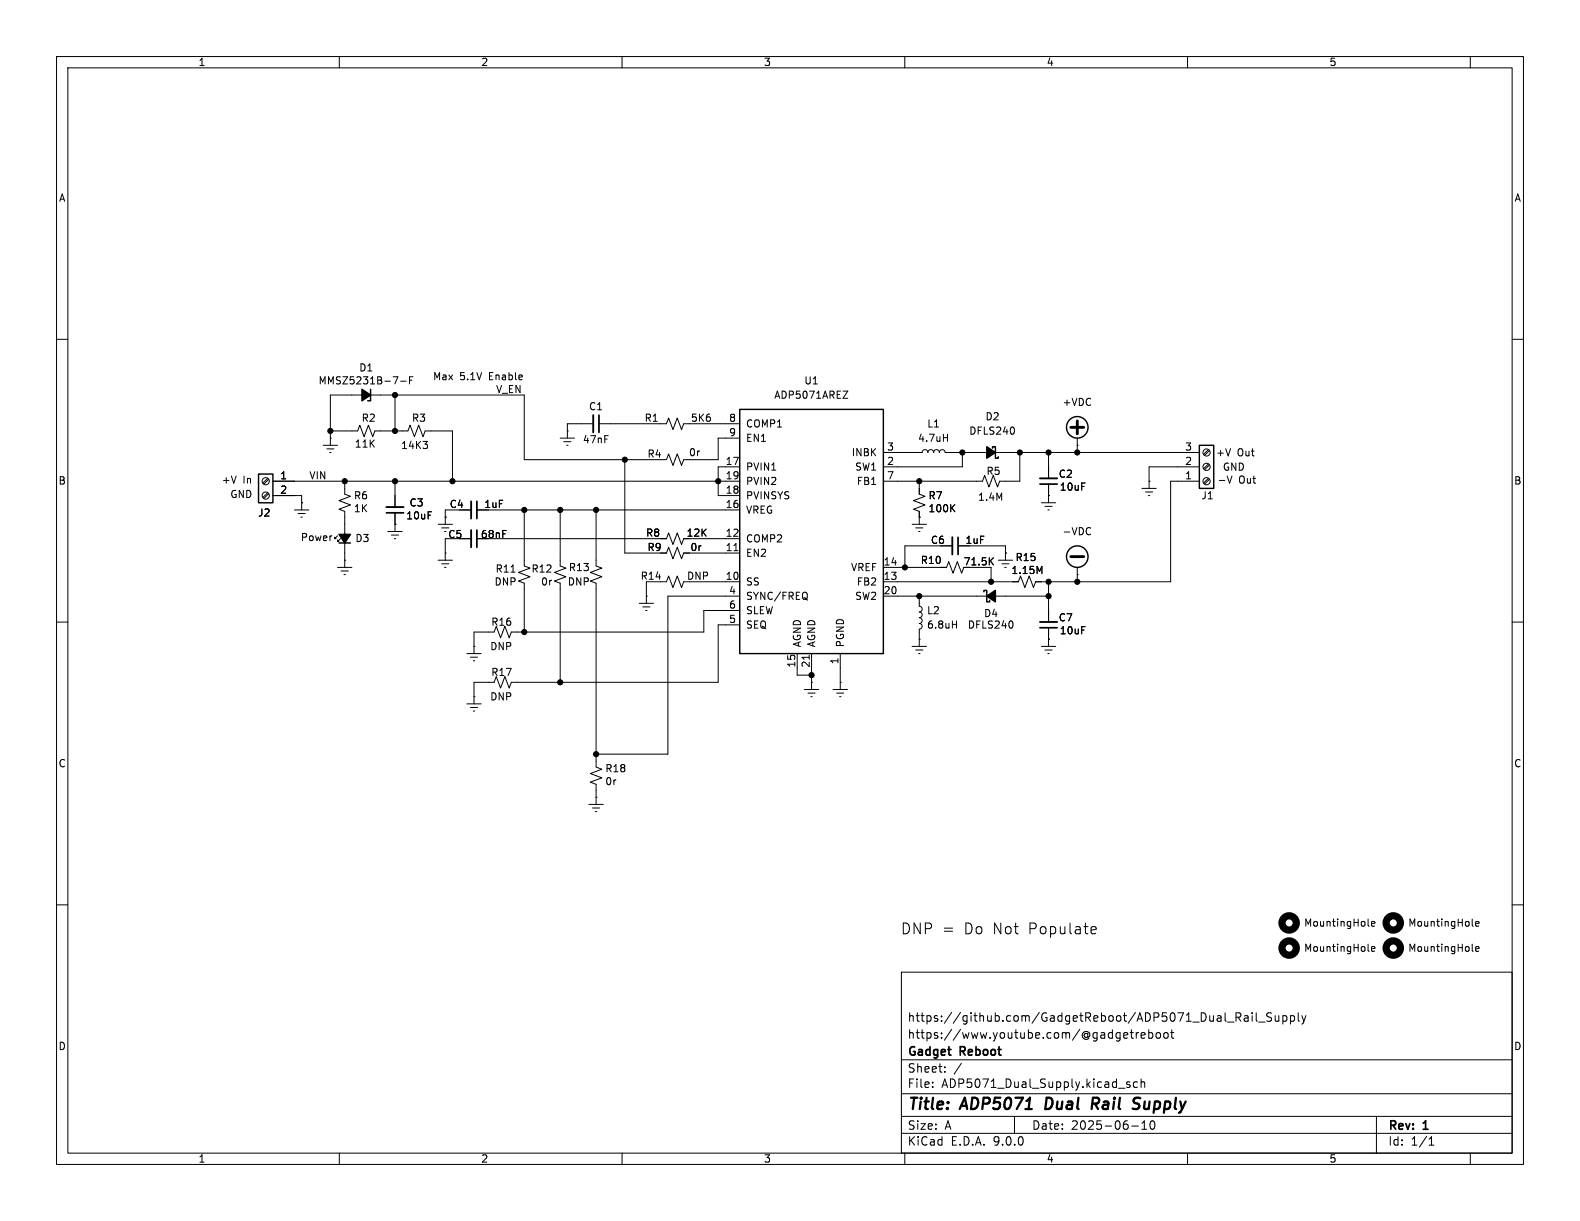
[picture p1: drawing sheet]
<svg xmlns="http://www.w3.org/2000/svg" width="279mm" height="216mm" viewBox="0 0 279 216" stroke-linecap="round" stroke-linejoin="round" font-family="sans-serif">
<g fill="none" stroke="#000" stroke-width=".18">
<path d="M10 10h259.4v195.9h-259.4zM12 12h255.4v191.9h-255.4zM60 10v2M110 10v2M160 10v2M210 10v2M260 10v2M10 60h2M57.1 78.7h2.6M57.8 79.4h1.3M58.4 76.2h4.8l.4-1 .8 2 .8-2 .7 2 .4-1h5.8l.4-1 .8 2 .7-2 .8 2 .4-1h4.8v8.9M58.4 77.5h.1"/>
<path d="M69.8 69.9v6.3M70.8 67.4h1M72.4 67.2h.4M73 66.6h-.6v1.3M74.8 78h.8l-.4 .5M75.5 78.6l.1 .2-.1 .5M99.1 77.5h2.5M99.7 78.1h1.3M100.2 78.7h.3M100.3 76.2h.1M104.9 74.9h-4.6v2.6M105.9 74.9h12l.3-1 .8 2 .8-2 .7 2 .4-1h9.9"/>
<path d="M130.8 77.5h-3.8v3.8h-6.1l-.4 1-.7-2-.8 2-.8-2-.3 1h-25.2v-11.4h-34.3v8.8M149.1 69.2h.8l-.8 1.2h.8M166.8 77.4h.7M167.5 76.8v1.2M179.3 75.6l.1 .4-.1 .7M190.5 78.7h.1M190.5 77.5v2.5M213.7 79.5l-.9 .8M213.9 79.7l-.9 .8M267.4 60h2M47.3 84.6l-.8 .8M47.3 87.1l-.8 .9"/>
<path d="M47.5 84.8l-.8 .8M47.5 87.3l-.8 .8M48.3 85.1h82.5M48.3 87.6h5v2.6M52.1 90.2h2.5M52.7 90.8h1.3M53.2 91.4h.3M53.3 88.9h.1M58.3 80h.2M59.7 94.7l-.5 .6v-.3v.3h.2M60.2 95.3l-.5 .5v-.3v.3h.2M61 85.1v2.3l1 .4-2.1 .7 2.1 .8-2.1 .7 1.1 .4v9.9"/>
<path d="M61 99.1h.1M68.6 94h2.5M69.2 94.6h1.3M69.7 95.3h.3M69.8 92.7h.1M69.8 85.1v4.6M69.8 90.7v3.3M77.5 99.1h2.5M77.5 92.7h2.5M78.1 99.7h1.3M78.1 93.3h1.3M78.6 94h.3"/>
<path d="M78.7 91.4h.1M78.7 97.8h.1M78.7 95.3v3.8M81.3 95.3h2M83.3 90.2h-4.6v2.5M84.3 95.3h33.6l.3-1.1 .8 2.1 .8-2.1 .7 2.1 .4-1M84.3 90.2h46.5M92.7 90.2v9.9l1 .4-2 .7 2 .8-2 .7 1 .4v8.7M99.1 90.2v9.9l1 .4-2.1 .7 2.1 .8-2.1 .7 1.1 .4v17.6M105.4 90.2v9.9l1 .4-2 .7 2 .8-2 .7 1 .4v32.5l1 .4-2 .8 2 .7-2 .8 1 .4v3.5M110.5 81.3v16.5h7.4l.3-1 .8 2 .8-2 .7 2 .4-1h9.9M121.9 95.3h8.9"/>
<path d="M129.8 97.4h.7M130.8 82.6h-3.8v5h3.8M156.2 80h6.9l.1-.3 .4-.2 .3 .2 .2 .3 .1-.3 .4-.2 .3 .2 .2 .3 .1-.3 .4-.2 .4 .2 .1 .3 .2-.3 .3-.2 .4 .2 .1 .3h45M161.3 92.7h2.5M161.9 93.3h1.3M162.4 94h.3M162.6 91.4h.1M162.6 85.1v2.3l1 .4-2.1 .7 2.1 .8-2.1 .7 1.1 .4v2.3M168.3 89.8l.6 .7M168.4 96.5h-8.4v3.8M168.9 89.2l-.8 .8M169.4 96.5h8.4v2.6"/>
<path d="M170.2 80v2.6h-14M175.1 99.2l.6 .7M175.7 98.6l-.8 .7M176.5 99.1h2.6M177.2 99.7h1.2M177.8 97.8h.1M180.3 80v5.1h-3.5l-.4 1-.8-2-.7 2-.8-2-.4 1h-17.5M184.1 88.9h2.6M184.8 89.5h1.3M185.3 90.2h.2M185.4 87.6h.1M185.4 80v4.6"/>
<path d="M185.4 85.6v3.3M192.6 93.3l.3 .1M192.9 94.4l-.3 .2M201.9 86.4h2.6M202.6 87h1.2M203.1 87.6h.2M203.2 85.1h.1M212.1 85.1h-5.1v17.8h-23.9l-.3 1-.8-2-.8 2-.7-2-.4 1h-23.9M212.1 82.6h-8.9v3.8M213.7 84.6l-.9 .8M213.7 82l-.9 .9M213.9 84.8l-.9 .8"/>
<path d="M213.9 82.2l-.9 .9M217.9 84.2l-.5 1.2M10 110h2M59.7 100.3h2.5M60.3 101h1.3M60.8 101.6h.3M78.6 100.3h.3M82.5 115.6h2.6M83.2 116.2h1.3M83.7 116.8h.2M83.8 114.3h.1M90.4 101.2h.7"/>
<path d="M113 106.7h2.6M113.7 107.3h1.2M114.2 108h.2M114.3 105.4h.1M114.3 102.9v3.8M116.8 102.9h1.1l.3-1 .8 2 .8-2 .7 2 .4-1h9.9M130.8 110.5h-3.8v10.2h-36.6l-.4 1-.7-2.1-.8 2.1-.7-2.1-.4 1.1h-3.6v3.8M130.8 108h-6.3v3.8h-34.1l-.4 1-.7-2.1-.8 2.1-.7-2.1-.4 1.1h-3.6v3.8M130.8 105.4h-12.7v28h-12.7M141 115.6v3.8h2.5M142.7 106.1h.1M142.7 104.9v.9"/>
<path d="M143.1 115.9v.7M143.5 115.6v6.3M148.6 115.6v6.3M156.2 100.3h11.2l.4-1 .7 2 .8-2 .8 2 .3-1M156.2 105.4h29.2M161.3 114.3h2.5M161.9 114.9h1.3M162.4 115.6h.3M162.6 105.4v1.8l.3 .1 .2 .4-.2 .4-.3 .1 .4 .2v.5l-.1 .2-.3 .1M162.6 109.2l.3 .2 .2 .3-.2 .4-.3 .1 .4 .3v.4l-.2 .3h-.2M162.6 113h.1M162.6 111.3v3"/>
<path d="M168.4 110.4h.7M169.1 109.8v1.3M171.4 100.3h3.9v2.6M177.7 100.3h.2M179 109.9l.1 .4-.1 .6M183.8 101.1l.4-1v1.3M184.1 114.3h2.6M184.8 114.9h1.3M185.3 115.6h.2M185.4 113h.1M185.4 102.9v7.1M185.4 111v3.3"/>
<path d="M190.5 101.6h.1M190.5 100.3v2.6M267.4 110h2M82.5 124.5h2.6M83.2 125.1h1.3M83.7 125.7h.2M83.8 123.2h.1M142.2 121.9h2.6M142.9 122.6h1.2M143.4 123.2h.2M143.5 120.7h.1M147.3 121.9h2.6"/>
<path d="M148 122.6h1.2M148.5 123.2h.2M148.6 120.7h.1M104.1 142.2h2.6M104.8 142.9h1.2M105.3 143.5h.2M105.4 141h.1M10 160h2M159.4 171.9h108v32h-108zM193.2 163.8l.6 .1v.4l-.9 .2M193.8 165l-.6 .1M218.6 179.1h.5l.3 .3-.1 .4-.7 .1"/>
<path d="M218.9 179.9l.5 .7M220.1 179.7h.5l.1 .9M220.7 179.9l-.5 .1a.29 .29 0 0 0-.2 .3 .29 .29 0 0 0 .2 .3l.5-.1M221.4 179.1v.1M221.4 179.6v1M222.1 179.1v1.3l.3 .2M224.9 179.2l-.6-.1-.2 .1v.5l.6 .2 .2 .4-.3 .3-.6-.1M225.5 179.6l.1 .9 .3 .1 .2-.2M226.1 179.6v1M226.9 179.7l.4-.1 .3 .3v.4l-.2 .2h-.5M226.9 179.6v1.5M228.2 179.7l.4-.1 .3 .3v.4l-.1 .2h-.6"/>
<path d="M228.2 179.6v1.5M229.6 179.1v1.3l.2 .2M230.2 179.6l.4 1M230.9 179.6l-.3 1M241.9 163.6l.2 .2M241.9 168l.2 .2M242.5 167.8l.6-.1v-.3h-.4l-.2 .2 .1 .6h.5M242.5 163.4l.6-.2v-.2l-.4-.1-.2 .2 .1 .6h.5M260.3 168l.2 .2M260.3 163.6l.2 .2M260.9 167.8l.6-.1v-.3h-.4l-.2 .2 .1 .6h.5M260.9 163.4l.6-.2v-.2l-.4-.1-.2 .2 .1 .6h.5"/>
<path d="M267.4 160h2M159.4 197.4h108M159.4 193.4h108M159.4 187.4h108M164.9 192.1v.2M164.9 191.4v.1M167.1 189.4v.2M167.1 188.7v.1M170 188l-1.3 1.9M179.4 197.4v3M197.8 192.4h1.1M199.8 191.4l-.4-.1-.2 .2 .1 .2 .5 .2v.3h-.6"/>
<path d="M199.9 182.6h.5M200.1 182.1v1.3l.3 .2M200.1 199.1h1.2M200.9 182.6v1M201.1 191.4l-.4-.1-.3 .3v.4l.2 .2h.5M201.4 182.6l-.3 .1-.2 .2M201.8 183.1l.7-.2-.1-.2-.4-.1-.2 .2 .1 .7h.5M201.8 191.4l.2-.1 .4 .1v.9M201.8 190.8v1.5M201.9 199.7h.9M201.9 198.6l.5-.4v1.5M203.1 182.7l.5-.1 .3 .3v.4l-.2 .2h-.6"/>
<path d="M203.1 182.1v1.5M203.5 198.3a.81 .81 0 0 0 .4 1.4l.2-.2 .1-.4-.1-.8M204.6 182.7l.3-.1 .3 .3v.4l-.3 .3-.3-.1-.2-.2v-.4zM205.9 182.7l.4-.1 .3 .3v.4l-.3 .3-.4-.1-.1-.2v-.4zM207 182.6h.6M207.2 182.1v1.3l.4 .2M222.6 180.7h1.1M230.6 180.6l-.2 .3-.2 .2M243.4 197.4v6.5M60 203.9v2M110 203.9v2M159.4 200.4h108"/>
<path d="M160 203.9v2M210 203.9v2M252.7 202.5h.9M252.7 201.4l.4-.4v1.5M260 203.9v2"/>
<circle cx="47" cy="87.6" r=".63"/>
<circle cx="47" cy="85.1" r=".63"/>
<circle cx="213.4" cy="85.1" r=".63"/>
<circle cx="213.4" cy="82.5" r=".63"/>
<circle cx="213.4" cy="80" r=".63"/>
</g>
<path d="M185.1 194.1l-.3 2h.5M193.6 195.2l.6 .9M194 194.1h-.7l-.3 2M194.1 195.1l-.9 .1M200.8 195.1l.4 .1a.49 .49 0 0 1 .3 .5 .49 .49 0 0 1-.5 .4h-.4M200.9 194.1l.8 .1" fill="none" stroke="#000" stroke-width=".4"/>
<g fill="none" stroke="#000" stroke-width="1.3">
<circle cx="228" cy="167.6" r="1.27"/>
<circle cx="228" cy="163.2" r="1.27"/>
<circle cx="246.4" cy="163.2" r="1.27"/>
<circle cx="246.4" cy="167.6" r="1.27"/>
</g>
<path d="M105.9 73.4v3.1M68.3 90.7h3.1M84.3 88.6v3.1M84.3 93.7v3.1M169.4 95v3M183.9 85.6h3M183.9 111h3" fill="none" stroke="#000" stroke-width=".3"/>
<path d="M104.9 73.4v3.1M68.3 89.7h3.1M83.3 88.6v3.1M83.3 93.7v3.1M168.4 95v3M183.9 84.6h3M183.9 110h3" fill="none" stroke="#000" stroke-width=".33"/>
<path d="M189.4 75.6h2.2M190.5 74.4v2.3M189.4 98.4h2.2" fill="none" stroke="#000" stroke-width=".51"/>
<g fill="none" stroke="#000" stroke-width=".25">
<path d="M65.5 68.8v2.1h-.5M130.8 72.4h25.4v43.2h-25.4zM175.5 79.2v-.2h.5v2h.5v-.2M212.1 78.7h2.5v7.7h-2.5zM45.7 83.8h2.6v5.1h-2.6zM59.9 96h2.1M174 104.6v-.2h.5v2h.5v-.2"/>
<circle cx="190.5" cy="75.6" r="1.9"/>
<circle cx="190.5" cy="98.4" r="1.9"/>
</g>
<path d="M64 68.8l1.5 1.1-1.5 1zM174.5 79l1.5 1-1.5 1zM59.9 94.5h2.1l-1 1.5zM174.5 105.4l1.5-1v2z" fill="#000" stroke="#000" stroke-width=".25"/>
<g fill="#000" stroke="#000" stroke-width=".18">
<circle cx="58.4" cy="76.2" r=".46"/>
<circle cx="69.8" cy="76.2" r=".46"/>
<circle cx="69.8" cy="69.9" r=".46"/>
<circle cx="61" cy="85.1" r=".46"/>
<circle cx="69.8" cy="85.1" r=".46"/>
<circle cx="80" cy="85.1" r=".46"/>
<circle cx="92.7" cy="90.2" r=".46"/>
<circle cx="99.1" cy="90.2" r=".46"/>
<circle cx="105.4" cy="90.2" r=".46"/>
<circle cx="110.5" cy="81.3" r=".46"/>
<circle cx="127" cy="85.1" r=".46"/>
<circle cx="162.6" cy="85.1" r=".46"/>
<circle cx="170.2" cy="80" r=".46"/>
<circle cx="180.3" cy="80" r=".46"/>
<circle cx="185.4" cy="80" r=".46"/>
<circle cx="190.5" cy="80" r=".46"/>
<circle cx="92.7" cy="111.8" r=".46"/>
<circle cx="143.5" cy="119.4" r=".46"/>
<circle cx="160" cy="100.3" r=".46"/>
<circle cx="162.6" cy="105.4" r=".46"/>
<circle cx="175.3" cy="102.9" r=".46"/>
<circle cx="185.4" cy="105.4" r=".46"/>
<circle cx="185.4" cy="102.9" r=".46"/>
<circle cx="190.5" cy="102.9" r=".46"/>
<circle cx="99.1" cy="120.7" r=".46"/>
<circle cx="105.4" cy="133.4" r=".46"/>
</g>
<g font-size="2.8">
<text x="160.4" y="196.8">Title:</text>
<text x="170.1" y="196.8">ADP5071</text>
<text x="185.7" y="196.8">Dual</text>
<text x="194.7" y="196.8">Rail</text>
<text x="202.8" y="196.8">Supply</text>
</g>
<g font-size="2.7">
<text x="159.3" y="165.4">DNP =</text>
<text x="170.5" y="165.4">Do Not</text>
<text x="182" y="165.4">Populate</text>
</g>
<g font-size="2.1">
<text x="160.4" y="183.9">https://www.youtube.com/@gadgetreboot</text>
<text x="160.4" y="180.9">https://github.com/GadgetReboot/ADP5071_Dual_Rail_Supply</text>
<text x="160.4" y="189.9">Sheet:</text>
<text x="160.4" y="187.1">Gadget</text>
<text x="169.9" y="187.1">Reboot</text>
<text x="160.4" y="192.6">File:</text>
<text x="166.5" y="192.6">ADP5071_Dual_Supply.kicad_sch</text>
<text x="160.4" y="202.8">KiCad</text>
<text x="160.4" y="200">Size:</text>
<text x="167.1" y="200">A</text>
<text x="168.1" y="202.8">E.D.A.</text>
<text x="175.7" y="202.8">9.0.0</text>
<text x="182.4" y="200">Date:</text>
<text x="189.4" y="200">2025-06-10</text>
<text x="245.4" y="200.2">Rev:</text>
<text x="245.4" y="202.8">Id:</text>
<text x="249.5" y="202.8">1/1</text>
<text x="251.8" y="200.2">1</text>
</g>
<g font-size="1.8">
<text x="35" y="11.9">1</text>
<text x="85" y="11.9">2</text>
<text x="135" y="11.9">3</text>
<text x="185" y="11.9">4</text>
<text x="235" y="11.9">5</text>
<text x="10.3" y="35.9">A</text>
<text x="267.7" y="35.9">A</text>
<text x="63.4" y="65.9">D1</text>
<text x="56.2" y="68.2">MMSZ5231B-7-F</text>
<text x="76.5" y="67.3">Max</text>
<text x="81.3" y="67.3">5.1V</text>
<text x="86.6" y="67.3">Enable</text>
<text x="87.6" y="69.6">V_EN</text>
<text x="136.8" y="70.7">ADP5071AREZ</text>
<text x="142.1" y="68.2">U1</text>
<text x="187.8" y="72">+VDC</text>
<text x="63.9" y="74.8">R2</text>
<text x="72.7" y="74.8">R3</text>
<text x="104.1" y="72.7">C1</text>
<text x="113.9" y="74.8">R1</text>
<text x="122.1" y="74.8">5K6</text>
<text x="128.8" y="74.7">8</text>
<text x="128.8" y="77.2">9</text>
<text x="131.8" y="75.8">COMP1</text>
<text x="163.9" y="75.8">L1</text>
<text x="171.3" y="77.1">DFLS240</text>
<text x="174.2" y="74.5">D2</text>
<text x="62.6" y="79.3">11K</text>
<text x="70.8" y="79.6">14K3</text>
<text x="103" y="78.6">47nF</text>
<text x="114.4" y="81.1">R4</text>
<text x="121.7" y="80.9">0r</text>
<text x="128.2" y="82.3">17</text>
<text x="131.8" y="78.3">EN1</text>
<text x="131.8" y="83.4">PVIN1</text>
<text x="150.5" y="80.9">INBK</text>
<text x="151.1" y="83.4">SW1</text>
<text x="156.8" y="79.8">3</text>
<text x="156.8" y="82.3">2</text>
<text x="162.2" y="78.3">4.7uH</text>
<text x="209.5" y="82.3">2</text>
<text x="209.5" y="79.8">3</text>
<text x="215" y="80.8">+V</text>
<text x="216.1" y="83.3">GND</text>
<text x="218.8" y="80.8">Out</text>
<text x="10.3" y="85.9">B</text>
<text x="39.1" y="85.6">+V</text>
<text x="40.6" y="88.1">GND</text>
<text x="43" y="85.6">In</text>
<text x="49.5" y="84.8">1</text>
<text x="49.5" y="87.4">2</text>
<text x="54.6" y="84.8">VIN</text>
<text x="62.5" y="88.5">R6</text>
<text x="72.3" y="89.8">C3</text>
<text x="128.2" y="84.8">19</text>
<text x="128.2" y="87.4">18</text>
<text x="128.2" y="89.9">16</text>
<text x="131.8" y="86">PVIN2</text>
<text x="131.8" y="88.5">PVINSYS</text>
<text x="151.4" y="86">FB1</text>
<text x="156.8" y="84.8">7</text>
<text x="164.1" y="88.5">R7</text>
<text x="172.9" y="88.7">1.4M</text>
<text x="174.3" y="84.2">R5</text>
<text x="187.1" y="84.7">C2</text>
<text x="187.3" y="87">10uF</text>
<text x="209.5" y="84.8">1</text>
<text x="212.4" y="88.5">J1</text>
<text x="215.2" y="85.6">-V</text>
<text x="219" y="85.6">Out</text>
<text x="267.7" y="85.9">B</text>
<text x="45.5" y="91.5">J2</text>
<text x="53.1" y="95.8">Power</text>
<text x="62.5" y="90.8">1K</text>
<text x="71.7" y="92">10uF</text>
<text x="79.2" y="95.4">C5</text>
<text x="79.4" y="90">C4</text>
<text x="84.9" y="95.4">68nF</text>
<text x="85.5" y="90">1uF</text>
<text x="114.1" y="95.1">R8</text>
<text x="121.3" y="95.1">12K</text>
<text x="128.2" y="95">12</text>
<text x="131.8" y="91">VREG</text>
<text x="164.1" y="90.8">100K</text>
<text x="187.8" y="94.8">-VDC</text>
<text x="62.7" y="96">D3</text>
<text x="87.5" y="101.4">R11</text>
<text x="93.9" y="101.4">R12</text>
<text x="100.5" y="101.2">R13</text>
<text x="114.4" y="97.6">R9</text>
<text x="122" y="97.6">0r</text>
<text x="128.2" y="97.5">11</text>
<text x="131.8" y="96.1">COMP2</text>
<text x="131.8" y="98.7">EN2</text>
<text x="150.4" y="101.2">VREF</text>
<text x="156.2" y="100.1">14</text>
<text x="162.7" y="99.9">R10</text>
<text x="164.5" y="96.4">C6</text>
<text x="170.3" y="100.2">71.5K</text>
<text x="170.6" y="96.4">1uF</text>
<text x="178.8" y="101.7">1.15M</text>
<text x="179.5" y="99.4">R15</text>
<text x="87.4" y="103.7">DNP</text>
<text x="95.6" y="103.7">0r</text>
<text x="100.3" y="103.7">DNP</text>
<text x="113.2" y="102.7">R14</text>
<text x="121.4" y="102.7">DNP</text>
<text x="128.2" y="102.6">10</text>
<text x="128.8" y="105.2">4</text>
<text x="128.8" y="107.7">6</text>
<text x="131.8" y="103.7">SS</text>
<text x="131.8" y="106.3">SYNC/FREQ</text>
<text x="151.1" y="106.3">SW2</text>
<text x="151.4" y="103.7">FB2</text>
<text x="156.2" y="102.6">13</text>
<text x="156.2" y="105.2">20</text>
<text x="86.8" y="110.8">R16</text>
<text x="128.8" y="110.2">5</text>
<text x="131.8" y="108.8">SLEW</text>
<text x="131.8" y="111.4">SEQ</text>
<text x="163.8" y="111.4">6.8uH</text>
<text x="163.8" y="108.8">L2</text>
<text x="171" y="111.4">DFLS240</text>
<text x="173.9" y="109.3">D4</text>
<text x="187.1" y="110.1">C7</text>
<text x="187.3" y="112.4">10uF</text>
<text x="86.6" y="115.2">DNP</text>
<text x="86.8" y="119.7">R17</text>
<text x="140.7" y="118.2" transform="rotate(-90 140.7 118.2)">15</text>
<text x="141.8" y="114.6" transform="rotate(-90 141.8 114.6)">AGND</text>
<text x="143.3" y="118.2" transform="rotate(-90 143.3 118.2)">21</text>
<text x="144.4" y="114.6" transform="rotate(-90 144.4 114.6)">AGND</text>
<text x="148.3" y="117.5" transform="rotate(-90 148.3 117.5)">1</text>
<text x="149.5" y="114.6" transform="rotate(-90 149.5 114.6)">PGND</text>
<text x="86.6" y="124.1">DNP</text>
<text x="10.3" y="135.9">C</text>
<text x="106.9" y="136.8">R18</text>
<text x="267.7" y="135.9">C</text>
<text x="106.9" y="139">0r</text>
<text x="230.5" y="164.1">MountingHole</text>
<text x="248.9" y="164.1">MountingHole</text>
<text x="230.5" y="168.5">MountingHole</text>
<text x="248.9" y="168.5">MountingHole</text>
<text x="10.3" y="185.9">D</text>
<text x="267.7" y="185.9">D</text>
<text x="35" y="205.8">1</text>
<text x="85" y="205.8">2</text>
<text x="135" y="205.8">3</text>
<text x="185" y="205.8">4</text>
<text x="235" y="205.8">5</text>
</g>
</svg>
